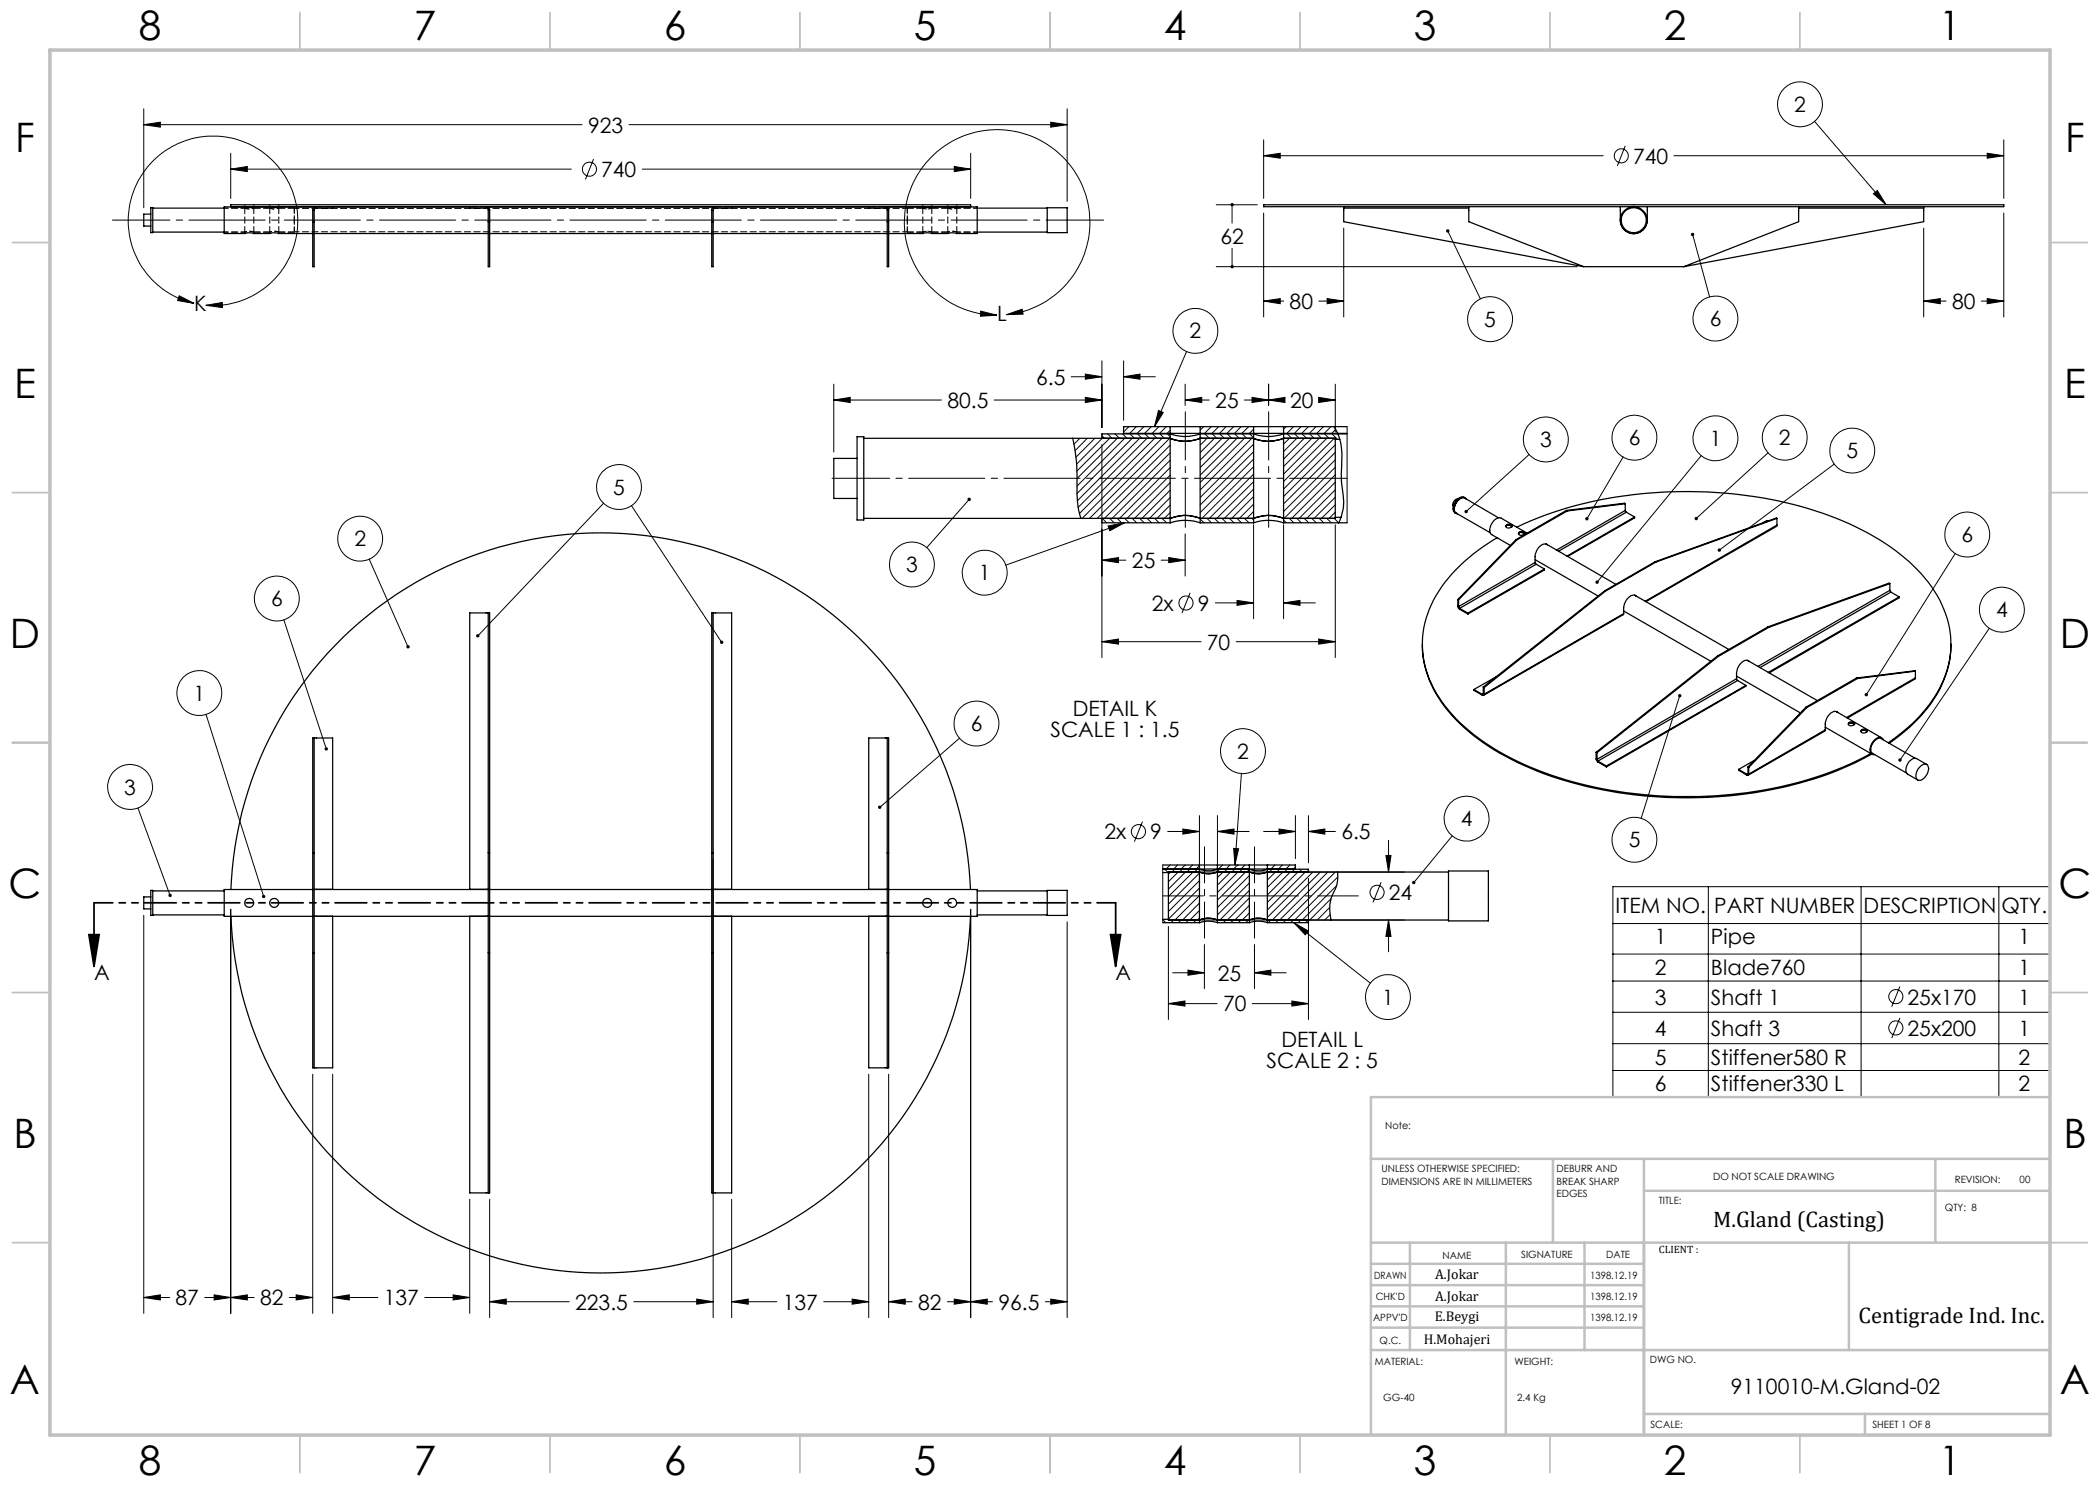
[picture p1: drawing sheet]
<svg xmlns="http://www.w3.org/2000/svg" width="420mm" height="297mm" viewBox="0 0 420 297" stroke-linecap="round" stroke-linejoin="round" font-family="sans-serif">
<g fill="none" stroke="#000" stroke-width=".2">
<path d="M28.8 24.9l3.3-.5v1zM28.8 21.8v19.8M28.8 24.9h87.6M46.1 33.8l3.4-.5v1zM46.1 30.7v9M46.1 33.8h68.2M118.7 31.8l-1.6 4.1M125.8 24.9h87.6M128.4 33.8h65.7M190.9 33.3l3.2 .5-3.2 .5zM194.1 30.7v9M210.1 24.4l3.3 .5-3.3 .5z"/>
<path d="M213.4 21.8v18.5M252.7 31.1l3.3-.4v.9zM252.7 28v11.7M252.7 31.1h67.9M325 29.2l-1.5 4M334.8 31.1h66M362.9 24.3l14.3 16.7M374.7 38.8l.8-.7 1.7 2.9zM397.4 30.7l3.4 .4-3.4 .5zM400.8 28v11.7M35.8 59.2l3 1.5-3.3-.6zM243.2 41h8.3"/>
<path d="M243.2 53.3h72.3M246.4 41v3.6M246.4 49.7v3.6M252.7 42.6v20.8M265.4 59.7l3.3 .5-3.3 .5zM268.7 45.6v17.8M289.6 46.2l6.5 13.6M338.5 46.9l3.4 12.5M384.7 45.6v17.8M397.4 59.7l3.4 .5-3.4 .5zM400.8 42.6v20.8M38.8 60.7a17 17 0 0 1-9.1-27.4 17 17 0 0 1 28.5 4.1 17 17 0 0 1-16.5 23.7h-.5"/>
<path d="M41.2 61.1l3.2-.6 .1 1zM166.8 76.8v13.6M196.1 62.2l3.3 .8-3.3 .2zM201.3 62.9a18.5 18.5 0 0 0 14-27.9 18.5 18.5 0 0 0-31.3-.9 18.5 18.5 0 0 0 12.4 28.7l3 .2M201.3 62.9l3.1-1.1 .2 1zM214.2 75.3h6.2M217.1 74.8l3.3 .5-3.3 .5zM217.1 79.5l3.3 .5-3.3 .5zM220.4 72.2v13.3M224.7 75.3l3.3-.5v1zM224.7 72.2v11.9M224.7 75.3h6.4"/>
<path d="M237 76.8v4.3M237.3 70.3l-6.4 15M250.4 79.5l3.3 .5-3.3 .5zM252.7 60.2l3.3-.5v1zM252.7 60.2h4.1M253.7 76.8v4.3M263.7 79.5l3.4 .5-3.4 .5zM263.8 60.2h4.9M267.1 76.8v9.6M384.7 60.2l3.4-.5v1zM384.7 60.2h4.5M396.3 60.2h4.5"/>
<path d="M166.8 80l3.2-.5v1zM166.8 80h21.5M193.9 99.9l-8.6 9.6M198.8 80h21.6M216 87.7l-1.2 1.2M217.5 87.7l-2.5 2.4M219 87.7l-3.8 3.7M220.4 88.9v42.6M220.4 87.1l.5 .6M220.5 87.7l-5.2 5.1M221.5 86.8l.9 .9M221.9 87.7l-6.5 6.5"/>
<path d="M223 86.8l.9 .9M223.4 87.7l-8 8M224.5 86.8l.9 .9M224.9 87.7l-9.5 9.5M225.8 85.3l-1.1 1.1M226 86.8l.9 .9M226.4 87.7l-11 11M227.3 85.3l-1.3 1.4M227.5 86.8l.9 .9M227.9 87.7l-12.4 12.5M228.8 85.3l-1.4 1.4M229 86.8l.9 .9"/>
<path d="M229.4 87.7l-13.8 13.8M230.3 85.3l-1.4 1.4M230.5 86.8l.9 .9M230.9 87.7l-15 15M231.7 82.1l1 .4-1.8 2.8zM231.8 85.3l-1.4 1.4M232 86.8l.9 .9M232.4 87.7l-16 16M233.3 85.3l-1.4 1.4M233.5 86.8l.5 .5M233.9 87.7l-16 16M234 92l-11.6 11.7"/>
<path d="M234 93.5l-10.1 10.2M234 95l-8.6 8.7M234 86l-.6 .7M234 89l-14.6 14.7M234 90.6l-13.1 13.1M234 96.5l-7.1 7.2M234 98l-5.6 5.7M234 99.5l-4.1 4.2M237 80l3.3-.5v1zM237 80h4.9M240 87.3l.4 .4M240.7 85.3l-.7 .7"/>
<path d="M241 86.8l.9 .9M241.4 87.7l-1.4 1.3M242.3 85.3l-1.4 1.4M242.5 86.8l.8 .9M242.9 87.7l-2.9 2.8M243.7 85.3l-1.3 1.4M243.9 86.8l1 .9M244.4 87.7l-4.4 4.3M245.2 85.3l-1.3 1.4M245.5 86.8l.8 .9M245.9 87.7l-5.9 5.8M246.7 85.3l-1.3 1.4"/>
<path d="M246.9 86.8l1 .9M247.4 87.7l-7.4 7.3M248.2 85.3l-1.3 1.4M248.5 86.8l.8 .9M248.9 87.7l-8.9 8.8M248.9 80h8M249.7 85.3l-1.3 1.4M249.9 86.8l.8 .8M250.4 87.7l-10.4 10.3M250.7 85.9l-.8 .8M250.7 91.8l-10.7 10.7M250.7 94.8l-8.8 8.9"/>
<path d="M250.7 97.8l-5.8 5.9M250.7 88.8l-10.7 10.7M250.7 90.3l-10.7 10.7M250.7 93.3l-10.3 10.4M250.7 96.3l-7.4 7.4M250.7 99.3l-4.4 4.4M253.7 80l3.3-.5v1zM256.7 87.6l.1 .1M257.2 85.3l-.5 .5M257.4 86.8l.9 .9M257.9 87.7l-1.2 1.1M258.7 85.3l-1.3 1.4"/>
<path d="M258.9 86.8l.9 .9M259.4 87.7l-2.7 2.6M260.2 85.3l-1.3 1.4M260.4 86.8l.9 .9M260.8 87.7l-4.1 4.1M261.7 85.3l-1.3 1.4M261.9 86.8l.9 .9M262.4 87.7l-5.7 5.6M263.2 85.3l-1.3 1.4M263.4 86.8l.9 .9M263.8 87.7l-7.1 7.1M263.9 80h3.2"/>
<path d="M264.7 85.3l-1.4 1.4M264.9 86.8l.9 .9M265.4 87.7l-8.7 8.6M266.2 85.3l-1.3 1.4M266.4 86.8l1.1 1.1M266.8 87.7l-10.1 10.1M267.1 89l-10.4 10.3M267.1 90.5l-10.4 10.3M267.1 92l-10.4 10.3M267.1 93.4l-10.3 10.3M267.1 95l-8.8 8.7M267.1 96.4l-7.3 7.3"/>
<path d="M267.1 98l-5.8 5.7M267.1 99.4l-4.3 4.3M267.2 85.9l-.9 .8M269.4 85.3v1.4M269.4 86.8v17.8M305.8 90.9l-12.6 11.4M324.6 91.4l-7.2 12.3M340.3 91.1l-20.9 25.3M353.6 90.6l-14.4 13.1M366.9 92.8l-23 17.2M73.8 111.8l7.8 17.6M120.7 100.6l-25.1 26.6"/>
<path d="M126.3 101.1l18 27.3M220.4 112l3.3-.5v1zM220.4 112h4.8M220.5 103.7l.8 .9M221.6 105.2l3.3-.6-2.9 1.5zM221.9 103.7l.9 .9M223.4 103.7l.9 .9M224.9 104.6l-23.7 8.4M224.9 103.7l.9 .9M226.4 103.7l.9 .9M227.9 103.7l.9 .9M229.4 103.7l.9 .9"/>
<path d="M230.9 103.7l.9 .9M232.2 112h4.8M232.4 103.7l.9 .9M233.8 111.5l3.2 .5-3.2 .5zM233.9 103.7l.1 .1M234 101l-2.6 2.7M234 102.5l-1.1 1.2M237 106.8v8.4M238 118.6l-1.6 4M240 103.8l.8 .8M241.4 103.7l.9 .9M242.9 103.7l.9 .9"/>
<path d="M244.4 103.7l.9 .9M245.9 103.7l.9 .9M247.4 103.7l.9 .9M248.9 103.7l.9 .9M250.4 103.7l.3 .3M250.7 102.3l-1.4 1.4M250.7 100.8l-2.8 2.9M250.7 104.9v18.9M256.7 104l.6 .6M256.7 104.9v18.9M257.9 103.7l.9 .9M259.4 103.7l.9 .9"/>
<path d="M260.8 103.7l1 .9M262.4 103.7l.8 .9M263.8 103.7l1 .9M265.4 103.7l.8 .9M266.8 103.7l.9 .9M267.1 101l-2.8 2.7M267.1 102.4l-1.3 1.3M267.1 104.9v26.6M268.1 103.5h.1M391.1 110.7l-17.8 28.2M56.8 124l8.5 25.8M220.4 128.3l3.3-.5v1z"/>
<path d="M220.4 128.3h19.8M243.1 120.6h7.6M247.2 128.3h19.9M247.4 120.1l3.3 .5-3.3 .5zM256.7 120.6l3.3-.5v1zM256.7 120.6h6.4M263.7 127.8l3.4 .5-3.4 .5zM336 139.1l-7.8 24.6M397.9 125.7l-17.9 26.3M41.2 142.9l11.5 36.4M191.9 147.6l-15.9 13.9M248.3 154.7l-1.3 18.3"/>
<path d="M27.6 161.6l6.4 17.5M142.6 171.8v91.7M228.5 164.3l-1.6 4M232.6 173.8v10.7M232.6 173v.8M233 173.8l.6 .7M233.5 166.3h6.4M234 173l-.8 .8M234.1 174.4l-.4 .4M234.5 173.8l.5 .6M235 174.4h45.9M235.5 173l-.8 .8"/>
<path d="M235.6 174.4l-1.9 2M236 173.8l.5 .6M236.6 165.8l3.3 .5-3.3 .5zM237 173l-.8 .8M237.1 174.4l-3.4 3.4M237.5 173.8l.5 .6M238.5 173l-.8 .8M238.6 174.4l-4.9 4.9M238.9 173.8l.6 .6M239.9 163.1v10l-.7 .7M239.9 177.6l-6.2 6.2M239.9 174.6l-6.2 6.2"/>
<path d="M239.9 176.1l-6.2 6.2M239.9 179.1l-4.9 4.9M243.5 173.9l.5 .5M243.5 166.3l3.3-.5v1zM243.5 166.3h6.3M243.5 163.1v10M244.5 173l-.8 .8M244.6 174.4l-1.1 1.1M244.9 173.8l.6 .6M246 173l-.8 .8M246.1 174.4l-2.6 2.6M246.5 173.8l.5 .6"/>
<path d="M246.7 169.7l1 .1-.7 3.2zM247.5 173l-.8 .8M247.5 173h.1M247.6 174.4l-4.1 4.1M247.9 173.8l.6 .6M249 173l-.8 .8M249.1 174.4l-5.6 5.6M249.4 173.8l.5 .5M249.9 173.6l-.2 .2M249.9 175.1l-6.4 6.4M249.9 176.6l-6.4 6.4M249.9 178.1l-5.9 5.9"/>
<path d="M249.9 179.6l-4.4 4.4M252.7 166.3h6.4M253.5 173h.1M253.6 174.4l-.1 .1M253.9 173.8l.6 .6M255 173l-.8 .8M255.1 174.4l-1.6 1.6M255.4 173.8l.5 .6M255.8 165.8l3.3 .5-3.3 .5zM256.5 173l-.8 .8M256.6 174.4l-3.1 3.1M256.9 173.8l.6 .6"/>
<path d="M258 173l-.8 .8M258.1 174.4l-4.6 4.6M258.4 173.8l.5 .6M259.1 163.1v8.6M259.1 173.4l-.4 .4M259.6 174.4l-6.1 6.1M259.9 173.8l.6 .6M261.1 174.4l-7.6 7.6M261.4 173.8l.3 .3M261.7 166.3l3.3-.5v1zM261.7 163.1v9.5M261.7 175.7v28.2"/>
<path d="M261.7 166.3h5.4M262.6 174.4l-9.1 9.1M264.1 174.4l-9.6 9.6M265.6 174.4l-9.7 9.6M266.2 179.7l-4.3 4.3M267.1 174.4l-9.6 9.6M267.3 177.1l-6.8 6.9M267.5 175.4l-8.6 8.6M276.2 176.5l-1.6 4M277.2 171.1h1l-.5 3.3zM277.7 168.1v6.3M290.4 167.2l-7.6 9.3"/>
<path d="M322.6 177.3h87.3v42.2h-87.3zM341.7 177.3v42.2M372.2 177.3v42.2M399.8 177.3v42.2M28.8 183.1v79.6M46.1 181.9v80.8M194.1 181.9v81.6M213.4 184.4v79.1M232.6 183.9l.6 .6M233.7 185.3v18.6M234.1 184l.6 .5M234.5 194.6h6.4"/>
<path d="M235 184h45.9M235.6 184l.5 .5M237.1 184l.6 .5M237.6 194l3.3 .6-3.3 .4zM238.6 184l.5 .5M239.9 182.1l-1.9 1.9M239.9 180.6l-3.4 3.4M239.9 183.6l-.4 .4M240.9 188.9v8.8M243.5 184.4l.1 .1M244.6 184l.5 .5M246.1 184l.5 .5"/>
<path d="M247.6 184l.5 .5M249.1 184l.5 .5M249.9 182.6l-1.4 1.4M249.9 181.1l-2.9 2.9M250.9 194.6l3.3-.6v1zM250.9 188.9v8.8M250.9 194.6h6.3M253.6 184l.5 .5M255.1 184l.5 .5M256.6 184l.5 .5M258.1 184l.5 .5M258.8 184.5l2.9 1.7-.6 .8z"/>
<path d="M258.8 184.5l15.3 12.1M259.6 184l.5 .5M261.1 184l.5 .5M265.9 181.5l-2.4 2.5M266 182.9l-1.1 1.1M277.7 184l.5 3.3h-1zM277.7 184v6.4M322.6 184.7h87.3M322.6 190.8h87.3M322.6 196.2h87.3M380 197.3l-1.6 4M62.5 214.8v47.9"/>
<path d="M66.5 214.8v47.9M173.7 214.8v48.7M177.7 214.8v48.7M233.7 200.7l3.3-.5v1zM233.7 200.7h9.7M250.4 200.7h11.3M258.4 200.2l3.3 .5-3.3 .5zM322.6 202.5h87.3M322.6 208.7h87.3M322.6 214.1h87.3M380 203.6l-1.6 4M93.9 239.9v22.8"/>
<path d="M97.9 239.9v23.6M146.3 239.9v23.6M28.8 259.5l3.3-.5v1zM28.8 259.5h5.1M41 259.5h9.8M42.8 259l3.3 .5-3.3 .5zM46.1 259.5l3.4-.5v1zM57.9 259.5h4.6M59.2 259l3.3 .5-3.3 .5zM66.5 259.5l3.3-.5v1zM66.5 259.5h9.1M84.9 259.5h9"/>
<path d="M90.6 259l3.3 .5-3.3 .5zM139.3 259.8l3.3 .5-3.3 .5zM170.4 259.8l3.3 .5-3.3 .5zM190.9 259.8l3.2 .5-3.2 .5zM210.1 259.8l3.3 .5-3.3 .5zM97.9 260.3l3.3-.5v1zM97.9 260.3h15.9M126.8 260.3h15.8M146.3 260.3l3.3-.5v1zM146.3 260.3h9.1M164.7 260.3h9M177.7 260.3l3.3-.5v1z"/>
<path d="M177.7 260.3h4.7M189.5 260.3h9M194.1 260.3l3.3-.5v1zM209.1 260.3h4.3"/>
<circle cx="117.9" cy="33.8" r="1.41"/>
<circle cx="324.2" cy="31.2" r="1.41"/>
<circle cx="360" cy="20.9" r="4.5"/>
<circle cx="239.1" cy="66.2" r="4.5"/>
<circle cx="298" cy="63.8" r="4.5"/>
<circle cx="343.1" cy="63.7" r="4.5"/>
<circle cx="123.8" cy="97.4" r="4.5"/>
<circle cx="309.2" cy="87.9" r="4.5"/>
<circle cx="326.9" cy="87.6" r="4.5"/>
<circle cx="343.1" cy="87.7" r="4.5"/>
<circle cx="357" cy="87.6" r="4.5"/>
<circle cx="370.4" cy="90.1" r="4.5"/>
<circle cx="55.4" cy="119.7" r="4.5"/>
<circle cx="72" cy="107.7" r="4.5"/>
<circle cx="182.4" cy="112.9" r="4.5"/>
<circle cx="196.9" cy="114.5" r="4.5"/>
<circle cx="393.4" cy="106.9" r="4.5"/>
<circle cx="39.9" cy="138.6" r="4.5"/>
<circle cx="237.2" cy="120.6" r="1.42"/>
<circle cx="400.4" cy="121.9" r="4.5"/>
<circle cx="26" cy="157.4" r="4.5"/>
<circle cx="195.3" cy="144.7" r="4.5"/>
<circle cx="248.6" cy="150.2" r="4.5"/>
<circle cx="227.7" cy="166.3" r="1.41"/>
<circle cx="275.4" cy="178.5" r="1.41"/>
<circle cx="293.3" cy="163.7" r="4.5"/>
<circle cx="326.9" cy="167.9" r="4.5"/>
<circle cx="277.6" cy="199.4" r="4.5"/>
<circle cx="379.2" cy="199.3" r="1.41"/>
<circle cx="379.2" cy="205.6" r="1.42"/>
</g>
<path d="M17.8 186.9h2l-1 6.4zM18.8 180.6v12.7M222.1 186.9h2l-1 6.4zM223.1 180.6v12.7" fill="none" stroke="#000" stroke-width=".35"/>
<path d="M220.7 44h-198.2M269.4 95.7h-103" fill="none" stroke="#000" stroke-width=".2" stroke-dasharray="15.2 1.3 1.3 1.3" stroke-dashoffset="3.7"/>
<path d="M237.1 105.5v-23.1M253.7 105.5v-23.1" fill="none" stroke="#000" stroke-width=".2" stroke-dasharray="15.2 1.3 1.3 1.3" stroke-dashoffset="5.6"/>
<path d="M232.6 179.2h39.1" fill="none" stroke="#000" stroke-width=".2" stroke-dasharray="15.2 1.3 1.3 1.3" stroke-dashoffset="7.1"/>
<path d="M240.9 187.6v-18.2M250.9 187.6v-18.2" fill="none" stroke="#000" stroke-width=".2" stroke-dasharray="15.2 1.3 1.3 1.3" stroke-dashoffset="8"/>
<path d="M223.1 180.6h-204.3" fill="none" stroke="#000" stroke-width=".35" stroke-dasharray="6.3 1.3 1.3 1.3 1.3 1.3" stroke-dashoffset="2.6"/>
<g fill="none" stroke="#c0c0c0" stroke-width=".35">
<path d="M60 2.5v7.5M110 2.5v7.5M160 2.5v7.5M210 2.5v7.5M260 2.5v7.5M310 2.5v7.5M360 2.5v7.5M2.5 48.5h7.5M410 48.5h7.5M2.5 98.5h7.5M410 98.5h7.5M2.5 148.5h7.5"/>
<path d="M410 148.5h7.5M2.5 198.5h7.5M410 198.5h7.5M2.5 248.5h7.5M410 248.5h7.5M60 287v7.5M110 287v7.5M160 287v7.5M210 287v7.5M260 287v7.5M310 287v7.5M360 287v7.5"/>
</g>
<g fill="none" stroke="#c0c0c0" stroke-width=".5">
<path d="M410 219.4h-135.8v67.4M274.2 231.8h135.8M310.6 231.8v16.7M328.8 231.8v55.2M328.8 238.2h81.2M387.1 231.8v16.7M274.2 248.5h135.8M274.2 257h54.6M274.2 252.8h54.6M282 248.5v21.5M301.2 248.5v38.3M316.9 248.5v21.5"/>
<path d="M369.8 248.5v21.5M274.2 265.5h54.6M274.2 261.3h54.6M274.2 270h135.8M328.8 282.8h81.2M373 282.8v4.2"/>
</g>
<path d="M10 10h400v277h-400z" fill="none" stroke="#c0c0c0" stroke-width=".7"/>
<g fill="#000">
<path d="M81.4 129.1a.34 .34 0 0 0-.1 .4 .34 .34 0 0 0 .4 .2l-.1-.3 .1 .3a.34 .34 0 0 0 .2-.5 .34 .34 0 0 0-.5-.1zM33.7 178.9v.2a.31 .31 0 0 0 .1 .3 .31 .31 0 0 0 .3 0l-.1-.3 .1 .3a.34 .34 0 0 0 .2-.6 .34 .34 0 0 0-.6 .1zM52.5 179a.35 .35 0 0 0-.1 .5 .35 .35 0 0 0 .4 .1l-.1-.3 .1 .3 .2-.1a.34 .34 0 0 0 0-.4 .34 .34 0 0 0-.5-.1zM175.7 161.2v.5l.3-.2-.3 .2a.34 .34 0 0 0 .5 0 .34 .34 0 0 0 0-.5 .34 .34 0 0 0-.5 0zM95.4 126.9l-.2 .4 .4-.1-.3 .2a.34 .34 0 0 0 .5 0 .34 .34 0 0 0 0-.4 .34 .34 0 0 0-.4-.1zM144.1 128.2a.34 .34 0 0 0 0 .5 .34 .34 0 0 0 .4 0l-.2-.3 .2 .3a.34 .34 0 0 0 .1-.5 .34 .34 0 0 0-.5 0zM65 149.6a.34 .34 0 0 0 0 .4 .34 .34 0 0 0 .4 .1l-.1-.3 .1 .3 .1-.1a.34 .34 0 0 0-.1-.5 .34 .34 0 0 0-.4 .1zM338.3 46.6a.34 .34 0 0 0 0 .6 .34 .34 0 0 0 .5-.3 .34 .34 0 0 0-.4-.3l.1 .3-.1-.3zM289.3 45.9a.35 .35 0 0 0 0 .6 .35 .35 0 0 0 .6-.2 .35 .35 0 0 0-.5-.4l.2 .3zM374.7 38.8l.8-.7 1.7 2.9zM41.2 61.1l3.2-.6 .1 1zM35.8 59.2l3 1.5-3.3-.6zM201.3 62.9l3.1-1.1 .2 1zM196.1 62.2l3.3 .8-3.3 .2zM339 103.5v.4l.2-.2-.2 .2a.35 .35 0 0 0 .5 0 .35 .35 0 0 0 0-.5 .35 .35 0 0 0-.5 .1zM293 102.1l-.1 .2 .1 .2 .2-.2-.2 .2a.33 .33 0 0 0 .5 .1 .33 .33 0 0 0 0-.5 .33 .33 0 0 0-.5 0zM317.1 103.5v.5l.3-.3-.2 .3a.34 .34 0 0 0 .5-.1 .34 .34 0 0 0-.1-.4 .34 .34 0 0 0-.5 0zM343.7 109.7l-.2 .2v.3l.4-.2-.3 .2a.35 .35 0 0 0 .5 .1 .35 .35 0 0 0 .1-.5 .35 .35 0 0 0-.5-.1zM335.7 139a.33 .33 0 0 0 .1 .4 .33 .33 0 0 0 .5-.1 .33 .33 0 0 0-.2-.5l-.1 .3 .1-.3zM373.1 138.6l-.1 .5 .1 .1 .2-.3-.2 .3a.34 .34 0 0 0 .5-.3 .34 .34 0 0 0-.5-.3zM379.7 151.8l.1 .5 .2-.3-.2 .3a.34 .34 0 0 0 .5-.1 .34 .34 0 0 0-.1-.5 .34 .34 0 0 0-.5 .1zM319.2 116.2l-.1 .1 .1 .4 .2-.3-.2 .3a.34 .34 0 0 0 .5 0 .34 .34 0 0 0 0-.5 .34 .34 0 0 0-.5 0zM193.5 99.7a.35 .35 0 0 0 .1 .5 .35 .35 0 0 0 .5-.1 .35 .35 0 0 0 0-.5l-.2 .3 .2-.3-.3-.1zM221.6 105.2l3.3-.6-2.9 1.5zM231.7 82.1l1 .4-1.8 2.8zM282.5 176.3v.5l.3-.3-.3 .3a.35 .35 0 0 0 .5-.1 .35 .35 0 0 0 0-.5 .35 .35 0 0 0-.5 .1zM258.8 184.5l2.9 1.7-.6 .8zM246.7 169.7l1 .1-.7 3.2z"/>
<path d="M222.1 186.9h2l-1 6.4zM17.8 186.9h2l-1 6.4z"/>
<path d="M46.1 259.5l3.4-.5v1zM59.2 259l3.3 .5-3.3 .5zM66.5 259.5l3.3-.5v1zM90.6 259l3.3 .5-3.3 .5zM97.9 260.3l3.3-.5v1zM139.3 259.8l3.3 .5-3.3 .5zM28.8 259.5l3.3-.5v1zM42.8 259l3.3 .5-3.3 .5zM210.1 259.8l3.3 .5-3.3 .5zM194.1 260.3l3.3-.5v1zM146.3 260.3l3.3-.5v1zM170.4 259.8l3.3 .5-3.3 .5zM177.7 260.3l3.3-.5v1zM190.9 259.8l3.2 .5-3.2 .5zM397.4 30.7l3.4 .4-3.4 .5zM252.7 31.1l3.3-.4v.9zM246.1 40.7a.34 .34 0 0 0 .2 .5 .34 .34 0 0 0 .4-.2 .34 .34 0 0 0-.3-.4v.4v-.4zM246.2 53.1a.35 .35 0 0 0-.1 .3 .35 .35 0 0 0 .3 .3v-.4v.4h.1a.34 .34 0 0 0 .2-.5 .34 .34 0 0 0-.5-.1zM252.7 60.2l3.3-.5v1zM265.4 59.7l3.3 .5-3.3 .5zM397.4 59.7l3.4 .5-3.4 .5zM384.7 60.2l3.4-.5v1zM210.1 24.4l3.3 .5-3.3 .5zM28.8 24.9l3.3-.5v1zM190.9 33.3l3.2 .5-3.2 .5zM46.1 33.8l3.4-.5v1zM224.7 75.3l3.3-.5v1zM217.1 74.8l3.3 .5-3.3 .5zM166.8 80l3.2-.5v1zM217.1 79.5l3.3 .5-3.3 .5zM237 80l3.3-.5v1zM250.4 79.5l3.3 .5-3.3 .5zM220.4 112l3.3-.5v1zM233.8 111.5l3.2 .5-3.2 .5zM247.4 120.1l3.3 .5-3.3 .5zM256.7 120.6l3.3-.5v1zM263.7 127.8l3.4 .5-3.4 .5zM220.4 128.3l3.3-.5v1zM263.7 79.5l3.4 .5-3.4 .5zM253.7 80l3.3-.5v1zM255.8 165.8l3.3 .5-3.3 .5zM261.7 166.3l3.3-.5v1zM233.7 200.7l3.3-.5v1zM258.4 200.2l3.3 .5-3.3 .5zM237.6 194l3.3 .6-3.3 .4zM250.9 194.6l3.3-.6v1zM277.7 184l.5 3.3h-1zM277.2 171.1h1l-.5 3.3zM236.6 165.8l3.3 .5-3.3 .5zM243.5 166.3l3.3-.5v1z"/>
</g>
<g fill="none" stroke="#000" stroke-width=".25">
<path d="M30.2 41.6h.4v4.9h-.4zM30.2 42.8h-1.4v2.4h1.4M30.6 41.6h14.2M30.6 46.4h14.2M46.1 41h148v.3h-148zM62.5 44.3h.3M62.8 46.7h34.8M63 41.4h-7.3l-.6 .1-1.2-.1h-3.2l-.6 .1-1.1-.1h-4.2v5.3h4.2l.5-.1 1.2 .1h3.2l.6-.1 1.2 .1h6.8M63.3 41.3a.72 .72 0 0 0-.8 .7v11.3h.3l.1-11.4 .4-.3h3.2v-.3M66.5 41.4h27.4M93.9 41.3v.3h3.3l.4 .3v11.4h.3v-11.3a.72 .72 0 0 0-.7-.7M97.4 41.4h45.4"/>
<path d="M97.6 44.3h.3M97.9 46.7h44.4M142.3 44.3h.3M142.6 46.7h34.8M143.1 41.3a.72 .72 0 0 0-.8 .7v11.3h.3l.1-11.4 .4-.3h3.2v-.3M146.3 41.4h27.4M173.7 41.3v.3h3.4l.3 .3v11.4h.3v-11.3a.66 .66 0 0 0-.6-.7M177.2 41.4h7.3l.8 .1 1-.1h3.2l.9 .1 .9-.1h4.1v5.3h-4.1l-.6-.1-1.2 .1h-3.2l-.6-.1-1.2 .1h-6.8M177.4 44.3h.3M195.4 41.6h14M195.4 46.4h14M209.4 41.6h4v4.9h-4z"/>
<path d="M252.7 41h148.1v.3h-148.1zM268.7 41.6v2.7l48.1 9M268.7 41.3v.3M268.7 41.6h25.1M293.8 41.3v3l23 9M316.8 53.3h20M324.1 41.3v.7a5.4 5.4 0 0 0 .3 3.3 2.7 2.7 0 0 0 3 1.4 2.7 2.7 0 0 0 2.1-2.7v-2.7M359.7 41.3v3l-22.9 9M359.7 41.6h25M384.7 41.6v2.7l-47.9 9M384.7 41.3v.3M171.4 87.3h1.4v16.7h-1.4z"/>
<path d="M171.4 91.7h-4.6v8h4.6M172.8 87.7h61.2a7.7 7.7 0 0 0 6 0h10.7a7.7 7.7 0 0 0 6 0h10.4v16h-10.4a7.7 7.7 0 0 0-6 0h-10.7a7.7 7.7 0 0 0-6 0h-61.2M214.6 87.7a41.3 41.3 0 0 1 .8 11.2l.3 3.1 .5 1.7M234 86.7h6M234 85.3h6M234 86.8a8.7 8.7 0 0 0 6 0M234 86.8h-13.6v.9M234 85.3v1.4M234 86.8v17.8M234 85.3h-9.3v1.4h9.3M240 86.8h10.7M240 85.3v1.4"/>
<path d="M240 86.8v17.8M240 86.7h10.7M240 85.3h10.7M250.7 86.7h6M250.7 85.3h6M250.7 86.8a8.7 8.7 0 0 0 6 0M250.7 85.3v1.4M250.7 86.8v17.8M256.7 86.8h12.7M256.7 85.3v1.4M256.7 86.8v17.8M256.7 86.7h12.7"/>
<path d="M256.7 85.3h12.7M266.8 85.3l.7 1.4M267.1 87.9h.9M267.6 86.8l.2 .4a14.8 14.8 0 0 1 .5 6.2 20.4 20.4 0 0 0 .3 5.7 9 9 0 0 1-.9 5.5M291.5 99.8a1.07 1.07 0 0 0-.8 1.5M293 99.6a1.39 1.39 0 0 0-2 .8 1.5 1.5 0 0 0 .2 2.3M293.2 99.8a1.12 1.12 0 0 0-1.8 .5 2.01 2.01 0 0 0-.3 2.3l.4 .2M220.4 103.7v.9h13.6M234 104.6a9.3 9.3 0 0 1 6 0M240 104.6h10.7M250.7 104.6a9.3 9.3 0 0 1 6 0M256.7 104.6h12.7"/>
<path d="M267.1 103.5h1.1M291.6 119.9l.1 .1M291.6 119.9v1.3M291.7 120v1.3M299.4 107.6a33.3 33.3 0 0 0-12.7 12.4 18.7 18.7 0 0 0 1.6 20.3 39.3 39.3 0 0 0 16.5 12.6 84.2 84.2 0 0 0 44.6 5.6 71.2 71.2 0 0 0 24.8-7.8M299.7 103.6l-6.8-4a1.94 1.94 0 0 0-2 2v.5l.3 .5 6.8 3.9M301.2 105.3a.77 .77 0 0 1 1.2 0M301.2 105.1a.84 .84 0 0 1 1.3 .2 .82 .82 0 0 1-1.3 0zM303.2 107.9l-11.6 12M303.2 107.9l.1 .1M303.3 108l-11.6 12M303.4 105.4a81.6 81.6 0 0 1 41.2-6.8 71.5 71.5 0 0 1 31.2 9.3 31.6 31.6 0 0 1 12.6 13 18.6 18.6 0 0 1-2.1 19.4 32.8 32.8 0 0 1-8.7 8.3"/>
<path d="M303.7 106.8a.73 .73 0 0 1 1.2 0M303.8 106.4a.81 .81 0 0 1 1.2 .3 .79 .79 0 0 1-1.3 0zM305.4 106.6l-5.2-3a1.69 1.69 0 0 0-2 1.3 1.58 1.58 0 0 0 .1 2l3.7 2.2M307 112.5l.2 .4M307 111.9l12.6 7.3M307 112.5l-15.3 8.8M307.2 112.9l-15.3 8.8M307.2 112.9l1.7 .9M308.9 113.8l-15.3 8.8M308.9 113.8v.2l-15.3 8.8M309.2 108.8l14 8.1M309.3 108.8v.1"/>
<path d="M309.5 109a1.36 1.36 0 0 0-1.9 .6l-.4 .9a3.4 3.4 0 0 0-.2 2M313.3 102.1l.1 .1M313.3 102.1l-10.1 5.8M313.4 102.2l-10.1 5.8M320.9 118.2l-24.2 19.2M320.9 118.2h.2M321.1 118.2l-24.3 19.3M325 102.1l.3 .3M325 100.7l-11.6 1.5M325 100.7v1.4M325 102.1l-13.7 7.9M325 100.7l-.1-.1-11.6 1.5"/>
<path d="M325.3 102.4l1.6 1M325.3 102.4l-13.6 7.8M326.9 119l18.9 10.9M326.9 103.4l-13.5 7.8M326.9 103.4v.2l-13.4 7.7M327 119.1h.1M327.2 119.2a1.33 1.33 0 0 0-1.8 .7l-.6 1.4-.1 1.4M331 112.4h.2M331 112.4l-10.1 5.8M331.2 112.4l-10.1 5.8M353.6 104.2l-.2-.1-.8 .5M355.4 105l-.1 .3-26.1 15"/>
<path d="M355.4 103.7l-24.2 8.7M355.4 103.7v1.3M355.4 103.7l-.2-.1-24.2 8.8M355.4 105l-26.4 15.3M378 118.1l.2 .3M378 116.7l-24.3 8.8M378 116.7v1.4M378 116.7l-.2-.1-24.2 8.8M378 118.1l-26.4 15.2M378.2 118.4l1.6 1M378.2 118.4l-26.2 15.1M379.8 119.4l-26.1 15.1"/>
<path d="M379.8 119.4v.2l-26 15M97.6 122.6h-3.7v55.3h3.7M97.6 122.6h.3v116h-.3M97.6 122.6v116M142.6 122.6h3.7v55.3h-3.7M142.6 122.6h-.3v116h.3M142.6 122.6v116M284.5 128.8a20.9 20.9 0 0 0 5.9 14.3 46 46 0 0 0 18.4 11.7 86.7 86.7 0 0 0 58.4-.6l3.9-1.7 3.3-1.7M291.6 121.2l.3 .6M291.6 121.2l.1 .1M291.7 121.3l.2 .4M291.9 121.8l1.7 1"/>
<path d="M291.9 121.7v.1M291.9 121.7l1.7 .9M293.6 122.6v.2M294.8 137.9l1.7 1M294.8 137.9v.2l1.7 1M296.5 138.9v.2M296.7 138.7l-.2 .2M296.7 137.4l.1 .1M296.7 138.7l.1 .1M296.7 137.4v1.3M296.8 138.8l-.1 .3h-.2M296.8 137.5v1.3"/>
<path d="M299.4 135.3l-4.6 2.6M324.7 122.7v.2l-28 16.2M324.7 122.2l17.5 10.1M324.7 122.7l-27.9 16.1M343.5 131.2l.1 .1M343.5 131.2l-24.3 19.3M343.6 131.3l-24.2 19.2M347.3 135.7l.2 .4M347.3 135.2l12.8 7.4M347.3 135.7l-27.9 16.2M347.5 136.1l-27.9 16.1M347.5 136.1l1.7 1"/>
<path d="M349.2 137.1l-27.9 16.1M349.2 137.1v.1l-27.9 16.2M349.5 132.1l14 8M349.6 132.1h.1M349.8 132.2a1.55 1.55 0 0 0-2 1l-.5 1.1v1.4M353.6 125.4l.1 .1M353.6 125.4l-10.1 5.8M353.7 125.5l-10.1 5.8M371.3 135.6l.2 .1M371.3 135.6l-10.1 5.8M371.5 135.7l-10.1 5.8M383.1 135.6l-.1 .2-13.5 7.8"/>
<path d="M383.1 134.2l-11.6 1.5M383.1 134.2v1.4M383.1 134.2l-11.8 1.4M383.1 135.6l-13.8 7.9M390.2 128.8a21.4 21.4 0 0 1-6.7 15.1l-2.6 2.4-3.1 2.4M62.8 147.6h3.7v30.3h-3.7M62.8 147.6h-.3v66h.3M62.8 147.6v66M177.4 147.6h-3.7v30.3h3.7M177.4 147.6h.3v66h-.3M177.4 147.6v66M319.2 151.8l.4 .6"/>
<path d="M319.2 150.5h.2M319.2 151.8l.2 .1M319.2 150.5v1.3M319.4 151.9l.2 .3M319.4 150.5v1.4M319.6 152.2l1.7 1M319.6 152.4l1.7 1M319.6 152.2v.2M321.3 153.2v.2M347.7 153.9v.2l1.7 .9M347.7 153.9l1.7 1M349.4 154.9v.1"/>
<path d="M349.6 154.7l-.2 .2M349.6 153.4l.1 .1M349.6 154.7l.1 .1M349.6 153.4v1.3M349.7 154.8l-.1 .3-.2-.1M349.7 153.5v1.3M350.9 152.1l-3.2 1.8M361.2 141.4l.2 .1M361.2 141.4l-11.6 12M361.4 141.5l-11.7 12M365.1 146l-.2 .2-15.3 8.8M365.1 145.4l9.3 5.4"/>
<path d="M365.1 146l-15.4 8.8M367.2 142.3l9.1 5.3M367.3 142.3v.1M367.5 142.5a1.29 1.29 0 0 0-1.8 .7l-.6 1.4v1.4M369.8 144.7l.5-.1 .6 .2a.87 .87 0 0 0-1.2 0zM369.8 144.5a.89 .89 0 0 1 1.1 .3 .68 .68 0 0 1-.7 .4 .68 .68 0 0 1-.5-.6zM372.3 146.2a.98 .98 0 0 1 1.2 .1 .82 .82 0 0 0-1.3 0zM372.3 146a.84 .84 0 0 1 1.2 .3 .82 .82 0 0 1-1.3 0zM376.6 148a1 1 0 0 0-.9-.5 1 1 0 0 0-.9 .6 2.22 2.22 0 0 0-.5 2.7l.6 .1M383 151.7l-6.8-4a1.94 1.94 0 0 0-2 1.9v.5l.2 .5 6.9 4M384.1 153.3a.87 .87 0 0 1 1-.5 .87 .87 0 0 1 .6 .9 2.59 2.59 0 0 1-1.8 2.4 .88 .88 0 0 1-.7-1.3l.3-.9zM385.3 152.9l-2-1.2a1.96 1.96 0 0 0-2.1 1.9v.7l.2 .4 2.1 1.3"/>
<path d="M30.2 178.1h.4v5h-.4zM30.2 179.4h-1.4v2.4h1.4M30.6 178.2h14.2M46.2 177.9a74 74 0 0 1 73.9-71.3 74 74 0 0 1 74 71.3M62.5 177.9h-17.7v5.4h17.7M62.5 170.6h.3M62.8 177.9h34.8M97.6 170.6h.3M97.9 177.9h44.4M142.3 170.6h.3M142.6 177.9h34.8M177.4 170.6h.3"/>
<path d="M177.7 177.9h17.7v5.4h-17.7M195.4 178.2h14M209.4 178.1h4v5h-4zM232.6 173.8h7.3a5.2 5.2 0 0 0 3.6 0h6.4a5.2 5.2 0 0 0 3.6 0h8.2v.6M232.6 173h7.3M232.6 174.5h1.1M239.9 174.4a4.7 4.7 0 0 0 3.6 0M239.9 173h3.6M239.9 174.4a5.2 5.2 0 0 0 3.6 0M239.9 174.4h-6.2v9.6h6.2M239.9 173v11.5M243.5 174.4h6.4"/>
<path d="M243.5 173v11.5M243.5 173h6.4M249.9 174.4a5 5 0 0 0 3.6 0M249.9 173h3.6M249.9 174.4a5.2 5.2 0 0 0 3.6 0M249.9 173v11.5M253.5 173h5.6v.8h-26.5M253.5 174.4h36.2M253.5 173v11.5M267.5 174.4a7 7 0 0 1-.9 4.4 8.5 8.5 0 0 0-.4 5.2M289.7 174.2h8v10h-8zM30.6 183h14.2"/>
<path d="M46.2 183.3a74 74 0 0 0 73.9 71.3 74 74 0 0 0 74-71.3M62.5 190.6h.3M63.3 183.3h-.5h34.8h-.4M66.5 183.3v30.3h-3.7M93.9 183.3v55.3h3.7M97.6 190.6h.3M97.9 183.3h44.4M142.3 190.6h.3M143.1 183.3h-.5h34.8h-.3M146.3 183.3v55.3h-3.7M173.7 183.3v30.3h3.7M177.4 190.6h.3"/>
<path d="M195.4 183h14M232.6 184.5h7.3M232.6 183.9h1.1M239.9 184a4.7 4.7 0 0 1 3.6 0M239.9 184.5a5.2 5.2 0 0 1 3.6 0M243.5 184h6.4M243.5 184.5h6.4M249.9 184a4.6 4.6 0 0 1 3.6 0M249.9 184.5a5.2 5.2 0 0 1 3.6 0M249.9 184a4.7 4.7 0 0 1 3.6 0M253.5 184h36.2M261.7 184v.5h-8.2"/>
<circle cx="326.7" cy="44" r="2.5"/>
<circle cx="326.8" cy="44" r="2.67"/>
<circle cx="49.8" cy="180.6" r=".9"/>
<circle cx="54.8" cy="180.6" r=".9"/>
<circle cx="185.4" cy="180.6" r=".9"/>
<circle cx="190.4" cy="180.6" r=".9"/>
</g>
<path d="M44.9 46.4h4.1M49 41.6h-4.1M184.6 46.4a2.4 2.4 0 0 1 1.7 0l-.2-.1M186.1 41.7l.2-.1a2.4 2.4 0 0 1-1.7 0M186.4 41.6a2.4 2.4 0 0 1-1.8 0l.2 .1M191.1 41.7l.2-.1a2.4 2.4 0 0 1-1.7 0M191.3 46.4h4.2M191.4 46.4h4.1M195.5 41.6h-4.2M195.5 41.6h-4.1" fill="none" stroke="#000" stroke-width=".2" stroke-dasharray="1.3 .6" stroke-dashoffset=".5"/>
<path d="M49 46.4a2.4 2.4 0 0 1 1.8 0M50.8 41.6a2.4 2.4 0 0 1-1.8 0M54 46.4a2.4 2.4 0 0 1 1.8 0M55.8 41.6a2.4 2.4 0 0 1-1.8 0M184.6 46.4a2.4 2.4 0 0 1 1.8 0M189.6 46.4a2.4 2.4 0 0 1 1.7 0M189.6 46.4a2.4 2.4 0 0 1 1.8 0M191.4 41.6a2.4 2.4 0 0 1-1.8 0" fill="none" stroke="#000" stroke-width=".2" stroke-dasharray="1.3 .6" stroke-dashoffset=".9"/>
<path d="M58.9 44v-2.4M58.9 46.4v-2.4M181.5 44v-2.4M181.5 46.4v-2.4" fill="none" stroke="#000" stroke-width=".2" stroke-dasharray="1.3 .6" stroke-dashoffset=".4"/>
<path d="M49 41.6v4.8M50.8 46.4v-4.8M54 41.6v4.8M55.8 46.4v-4.8M58.9 41.6v4.8M181.5 41.6v4.8M184.6 41.6v4.8M186.4 46.4v-4.8M189.6 41.6v4.8M191.4 46.4v-4.8" fill="none" stroke="#000" stroke-width=".2" stroke-dasharray="1.3 .6" stroke-dashoffset=".1"/>
<g fill="none" stroke="#000" stroke-width=".2" stroke-dasharray="1.3 .6">
<path d="M49 40.9v.4M49 41.3v.3M49 46.4v.3M49 41.4h.2M49.2 46.6l-.2 .1M50.8 46.4h3.2M50.8 41.3v-.4M50.8 41.6v-.3M50.8 46.7v-.3M54 40.9v.4M54 41.3v.3M54 46.4v.3"/>
<path d="M54 41.6h-3.2M54 41.4l.4 .1M54.2 46.6l-.2 .1M55.8 46.4h3.1M55.8 41.3v-.4M55.8 41.6v-.3M55.8 46.7v-.3M58.9 41.6h-3.1M62.6 46.7h.3M97.7 46.7h.3M142.4 46.7h.3M177.5 46.7h.3"/>
<path d="M181.5 46.4h3.1M184.6 41.6h-3.1M184.6 40.9v.4M184.6 41.3v.3M184.6 46.4v.3M184.6 41.4l.4 .1M184.7 46.7h-.1M186.3 46.4h3.3M186.4 41.3v-.4M186.4 46.4h3.2M186.4 41.6v-.3M186.4 46.7v-.3"/>
<path d="M189.6 41.6h-3.3M189.6 40.9v.4M189.6 41.3v.3M189.6 46.4v.3M189.6 41.6h-3.2M189.6 41.4l.4 .1M189.8 46.6l-.2 .1M191.4 41.3v-.4M191.4 41.6v-.3M191.4 46.7v-.3"/>
</g>
<path d="M66.6 41.3h-3.5M97.5 41.3h-3.5M146.4 41.3h-3.5M177.3 41.3h-3.5" fill="none" stroke="#000" stroke-width=".2" stroke-dasharray="1.3 .6" stroke-dashoffset="-.2"/>
<path d="M58.9 46.4h122.6M181.5 41.7h-122.6" fill="none" stroke="#000" stroke-width=".2" stroke-dasharray="1.3 .6" stroke-dashoffset=".3"/>
<g font-size="8.1">
<text x="27.8" y="8">8</text>
<text x="82.8" y="8">7</text>
<text x="132.8" y="8">6</text>
<text x="182.8" y="8">5</text>
<text x="232.8" y="8">4</text>
<text x="282.8" y="8">3</text>
<text x="332.8" y="8">2</text>
<text x="387.8" y="8">1</text>
<text x="3" y="30.4">F</text>
<text x="413" y="30.4">F</text>
<text x="2.8" y="79.6">E</text>
<text x="412.8" y="79.6">E</text>
<text x="2" y="129.6">D</text>
<text x="412" y="129.6">D</text>
<text x="1.7" y="179.6">C</text>
<text x="411.7" y="179.6">C</text>
<text x="2.7" y="229.6">B</text>
<text x="412.7" y="229.6">B</text>
<text x="2" y="278.9">A</text>
<text x="412" y="278.9">A</text>
<text x="27.8" y="295">8</text>
<text x="82.8" y="295">7</text>
<text x="132.8" y="295">6</text>
<text x="182.8" y="295">5</text>
<text x="232.8" y="295">4</text>
<text x="282.8" y="295">3</text>
<text x="332.8" y="295">2</text>
<text x="387.8" y="295">1</text>
</g>
<g font-size="4.5">
<text x="342.6" y="245.3">M.Gland (Casting)</text>
<text x="371.7" y="264.6">Centigrade Ind. Inc.</text>
</g>
<g font-size="4.2">
<text x="358.8" y="22.4">2</text>
<text x="117.6" y="26.5">923</text>
<text x="120.2" y="35.4">740</text>
<text x="326.6" y="32.7">740</text>
<text x="244.1" y="48.7">62</text>
<text x="38.8" y="62.2">K</text>
<text x="199.4" y="64.3">L</text>
<text x="257.9" y="61.8">80</text>
<text x="296.9" y="65.4">5</text>
<text x="341.9" y="65.2">6</text>
<text x="390.4" y="61.8">80</text>
<text x="237.9" y="67.7">2</text>
<text x="207.2" y="76.9">6.5</text>
<text x="189.5" y="81.6">80.5</text>
<text x="243.1" y="81.6">25</text>
<text x="258" y="81.6">20</text>
<text x="308" y="89.4">3</text>
<text x="325.7" y="89.1">6</text>
<text x="341.9" y="89.2">1</text>
<text x="355.8" y="89.1">2</text>
<text x="369.3" y="91.6">5</text>
<text x="122.7" y="98.9">5</text>
<text x="70.9" y="109.3">2</text>
<text x="226.4" y="113.6">25</text>
<text x="392.3" y="108.4">6</text>
<text x="181.2" y="114.4">3</text>
<text x="195.8" y="116.1">1</text>
<text x="54.2" y="121.2">6</text>
<text x="230.4" y="122.1">2x</text>
<text x="239.5" y="122.1">9</text>
<text x="399.2" y="123.5">4</text>
<text x="241.4" y="129.9">70</text>
<text x="38.7" y="140.1">1</text>
<text x="214.5" y="143.3">DETAIL K</text>
<text x="194.1" y="146.2">6</text>
<text x="210.1" y="147.5">SCALE 1 : 1.5</text>
<text x="247.4" y="151.8">2</text>
<text x="24.9" y="158.9">3</text>
<text x="220.9" y="167.9">2x</text>
<text x="230" y="167.9">9</text>
<text x="268.3" y="167.9">6.5</text>
<text x="292.2" y="165.3">4</text>
<text x="325.7" y="169.5">5</text>
<text x="277.8" y="180">24</text>
<text x="323.1" y="182.5">ITEM NO.</text>
<text x="342.8" y="182.5">PART NUMBER</text>
<text x="372.7" y="182.5">DESCRIPTION</text>
<text x="400.3" y="182.5">QTY.</text>
<text x="331" y="188.9">1</text>
<text x="342.2" y="188.9">Pipe</text>
<text x="403.7" y="188.9">1</text>
<text x="18.8" y="196.1">A</text>
<text x="223.1" y="196.1">A</text>
<text x="243.6" y="196.1">25</text>
<text x="331" y="195">2</text>
<text x="342.2" y="195">Blade760</text>
<text x="403.7" y="195">1</text>
<text x="244.6" y="202.3">70</text>
<text x="276.4" y="200.9">1</text>
<text x="331" y="200.9">3</text>
<text x="342.2" y="200.9">Shaft 1</text>
<text x="381.5" y="200.9">25x170</text>
<text x="403.7" y="200.9">1</text>
<text x="256.3" y="209.5">DETAIL L</text>
<text x="331" y="207.2">4</text>
<text x="342.2" y="207.2">Shaft 3</text>
<text x="381.5" y="207.2">25x200</text>
<text x="403.7" y="207.2">1</text>
<text x="253.3" y="213.7">SCALE 2 : 5</text>
<text x="331" y="212.9">5</text>
<text x="342.2" y="212.9">Stiffener580 R</text>
<text x="403.7" y="212.9">2</text>
<text x="331" y="218.3">6</text>
<text x="342.2" y="218.3">Stiffener330 L</text>
<text x="403.7" y="218.3">2</text>
<text x="35.1" y="261.1">87</text>
<text x="52" y="261.1">82</text>
<text x="76.7" y="261.1">137</text>
<text x="115" y="261.9">223.5</text>
<text x="156.5" y="261.9">137</text>
<text x="183.6" y="261.9">82</text>
<text x="199.7" y="261.9">96.5</text>
<text x="346.2" y="278.8">9110010-M.Gland-02</text>
</g>
<g font-size="2.8">
<text x="287" y="255.9">A.Jokar</text>
<text x="287" y="260.1">A.Jokar</text>
<text x="284.7" y="268.7">H.Mohajeri</text>
<text x="286.9" y="264.2">E.Beygi</text>
</g>
<text font-size="2.1" x="331.8" y="250.7">CLIENT :</text>
<g font-size="2">
<text x="277" y="225.8">Note:</text>
<text x="276.3" y="234.5">UNLESS OTHERWISE SPECIFIED:</text>
<text x="276.3" y="237">DIMENSIONS ARE IN MILLIMETERS</text>
<text x="311.3" y="234.5">DEBURR AND</text>
<text x="311.3" y="237">BREAK SHARP</text>
<text x="311.3" y="239.5">EDGES</text>
<text x="342.6" y="236">DO NOT SCALE DRAWING</text>
<text x="391" y="236.6">REVISION:</text>
<text x="403.9" y="236.6">00</text>
<text x="331.8" y="240.8">TITLE:</text>
<text x="389" y="242.2">QTY: 8</text>
<text x="288.5" y="251.7">NAME</text>
<text x="304.2" y="251.7">SIGNATURE</text>
<text x="321.2" y="251.7">DATE</text>
<text x="274.8" y="255.9">DRAWN</text>
<text x="318" y="255.9">1398.12.19</text>
<text x="275.1" y="260.1">CHK'D</text>
<text x="318" y="260.1">1398.12.19</text>
<text x="274.6" y="264.2">APPV'D</text>
<text x="275.9" y="268.7">Q.C.</text>
<text x="318" y="264.2">1398.12.19</text>
<text x="275" y="273">MATERIAL:</text>
<text x="302.9" y="273">WEIGHT:</text>
<text x="330" y="272.5">DWG NO.</text>
<text x="276.7" y="280.2">GG-40</text>
<text x="303.4" y="280.2">2.4 Kg</text>
<text x="330.1" y="285.6">SCALE:</text>
<text x="374.5" y="285.6">SHEET 1 OF 8</text>
</g>
</svg>
